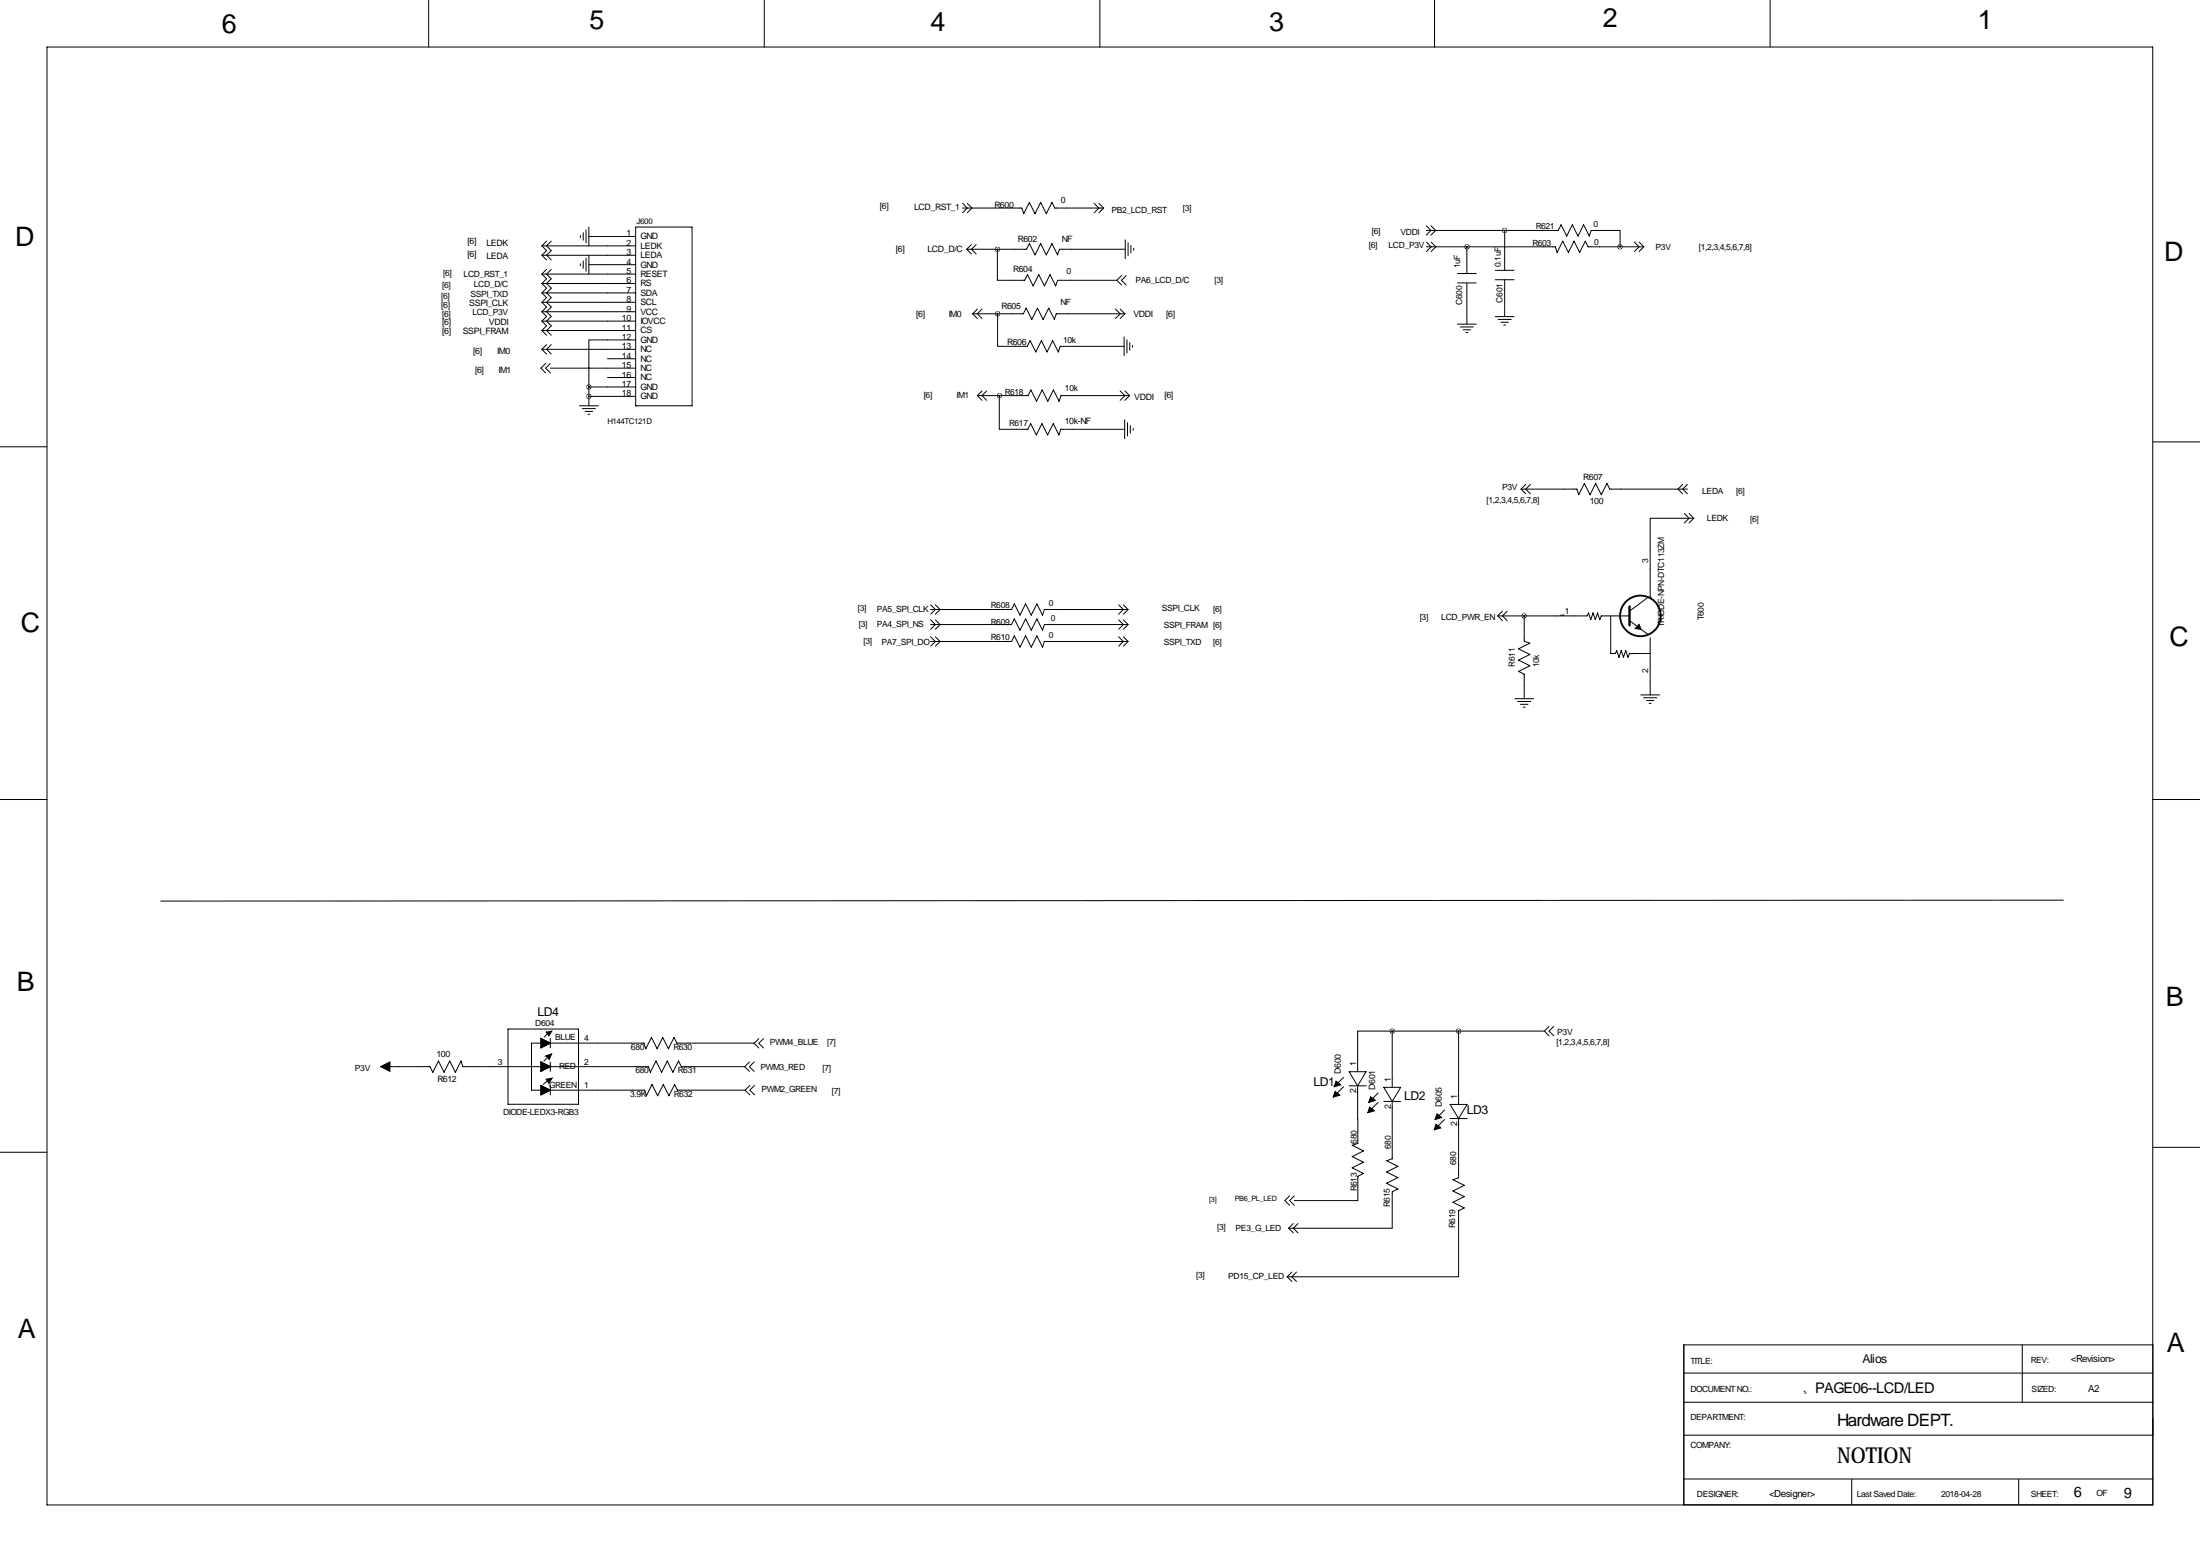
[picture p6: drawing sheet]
<svg xmlns="http://www.w3.org/2000/svg" width="594mm" height="419mm" viewBox="0 0 594 419" stroke-linecap="round" stroke-linejoin="round" font-family="sans-serif">
<g fill="none" stroke="#000" stroke-width=".27">
<path d="M115.8 0v12.7M206.5 0v12.7M297.2 0v12.7M387.6 0v12.7M478.3 0v12.7M260.1 56.2h16l.5 1.5 1.5-3 1.6 3 1.5-3 1.5 3 1.5-3 .8 1.5h13.2M260.1 54.9l1.3 1.3-1.3 1.3M261.4 54.9l1.2 1.3-1.2 1.3M295.7 54.9l1.2 1.3-1.2 1.3M296.9 54.9l1.3 1.3M298.2 56.2l-1.3 1.3M146.4 66.4h25.4"/>
<path d="M146.4 68.9h25.4M146.4 74h25.4M146.4 76.6h25.4M146.4 79.1h25.4M146.4 66.4l1.3 1.3-1.3 1.2M146.4 68.9l1.3 1.3M146.4 74l1.3 1.3-1.3 1.3M146.4 76.6l1.3 1.2-1.3 1.3M146.4 79.1l1.3 1.3-1.3 1.2M147.7 65.1l-1.3 1.3M147.7 72.7l-1.3 1.3M148.9 65.1l-1.2 1.3 1.2 1.3-1.2 1.2 1.2 1.3"/>
<path d="M148.9 72.7l-1.2 1.3 1.2 1.3-1.2 1.3 1.2 1.2-1.2 1.3 1.2 1.3-1.2 1.2 1.2 1.3-1.2 1.3 1.2 1.2-1.2 1.3 1.2 1.3-1.2 1.3 1.2 1.2M156.8 63.6v.5M156.8 71.2v.5M157.6 62.8v2.1M157.6 70.5v2M158.3 62.1v3.5M158.3 69.7v3.6M159.1 63.9h12.7M159.1 71.5h12.7M159.1 61.3v5.1M159.1 68.9v5.1M171.8 61.3h15.2v48.3h-15.2z"/>
<path d="M261.2 67.3h16.2l.7-1.5 1.6 3 1.5-3 1.5 3 1.5-3 1.6 3 .5-1.5h17.7M261.2 67.3l1.3 1.3M262.5 66l-1.3 1.3M263.8 66l-1.3 1.3 1.3 1.3M269.5 67.3v8.4h7.4l.7-1.5 1.5 3 1.6-3 1.5 3 1.5-3 1.5 3 .6-1.5h16M301.8 75.7l1.2 1.3M303 74.4l-1.2 1.3M304 64.8v5.1M304.3 74.4l-1.3 1.3 1.3 1.3M304.8 65.5v3.6M305.6 66.3v2M306.3 67.1v.5"/>
<path d="M385.4 62.2h35.6l.8-1.5 1.5 3.1 1.5-3.1 1.6 3.1 1.5-3.1 1.5 3.1 .5-1.6h7.8v4.4M385.4 61l1.2 1.2-1.2 1.3M385.4 66.6h34.8l.5 1.6 1.5-3.1 1.6 3.1 1.5-3.1 1.5 3.1 1.5-3.1 .8 1.5h15M385.4 65.4l1.3 1.2-1.3 1.3M386.6 61l1.3 1.2-1.3 1.3M386.7 65.4l1.3 1.2-1.3 1.3M393.8 76.4h5.1M393.8 73.9h5.1M396.3 76.4v11.1M396.4 66.6l-.1 7.3M404 75.5h5.1M404 73h5.1"/>
<path d="M406.6 62.2v10.8M406.6 75.5v10M441.6 65.4l1.3 1.2-1.3 1.3M442.9 65.4l1.2 1.2M444.1 66.6l-1.2 1.3M146.4 81.6h25.4M146.4 84.2h25.4M146.4 86.7h25.4M146.4 89.3h25.4M146.4 94.3h25.4M146.4 81.6l1.3 1.3-1.3 1.3M146.4 84.2l1.3 1.2-1.3 1.3"/>
<path d="M146.4 86.7l1.3 1.3-1.3 1.3M146.4 89.3l1.3 1.2M146.4 94.3l1.3 1.3M147.4 98.1l-1.2 1.3 1.2 1.3M147.7 93.1l-1.3 1.2M148.7 99.4h23.1M148.7 98.1l-1.3 1.3 1.3 1.3M148.9 93.1l-1.2 1.2 1.2 1.3M164.1 96.9h7.7M171.8 91.8h-12.7v12.7M262.8 84.7h13.7l.8-1.5 1.5 3.1 1.5-3.1 1.5 3.1 1.6-3.1 1.5 3.1 .5-1.6h18.5M262.8 84.7l1.3 1.3"/>
<path d="M264.1 83.5l-1.3 1.2M265.3 83.5l-1.2 1.2 1.2 1.3M269.5 84.7v8.8h8.1l.7-1.5 1.6 3 1.5-3 1.5 3 1.5-3 1.6 3 .5-1.5h17.2M301.4 83.5l1.3 1.2-1.3 1.3M302.7 83.5l1.2 1.2M303.7 91v5.1M303.9 84.7l-1.2 1.3M304.5 91.7v3.6M305.3 92.5v2M306 93.3v.5M393.8 87.5h5.1M394.6 88.3h3.5"/>
<path d="M395.3 89.1h2.1M396.1 89.8h.5M404 85.5h5.1M404.8 86.3h3.5M405.5 87h2.1M406.3 87.8h.5M156.6 109.6h5M157.3 110.3h3.6M158.1 111.1h2M158.9 111.9h.5M159.1 104.5h12.7M159.1 107h12.7"/>
<path d="M159.1 104.5v5.1M164.1 102h7.7M171.8 109.6h.1M264.1 106.8h13.7l.7-1.5 1.6 3.1 1.5-3.1 1.5 3.1 1.5-3.1 1.6 3.1 .5-1.6h18.5M264.1 106.8l1.2 1.3M265.3 105.6l-1.2 1.2M266.6 105.6l-1.3 1.2 1.3 1.3M270.1 106.8l-.1 9.1h7.7l.8-1.5 1.5 3 1.5-3 1.6 3 1.5-3 1.5 3 .5-1.5h17.3M302.7 105.6l1.2 1.2-1.2 1.3M303.9 113.4v5.1M303.9 105.6l1.3 1.2M304.6 114.1v3.6"/>
<path d="M305.2 106.8l-1.3 1.3M305.4 114.9v2M306.2 115.7v.5M581.8 119.3h12.7M0 120.6h12.7M411 132.1h15.1l.5 1.5 1.5-3 1.5 3 1.5-3 1.6 3 1.5-3 .7 1.5h21M411 132.1l1.2 1.2M412.2 130.8l-1.2 1.3M413.5 130.8l-1.3 1.3 1.3 1.2M454.7 130.8l-1.3 1.3 1.3 1.2M455.1 138.7l1.3 1.3-1.3 1.2M455.9 130.8l-1.2 1.3 1.2 1.2"/>
<path d="M456.4 138.7l1.3 1.3M457.7 140h-11.8v21.2M457.7 140l-1.3 1.2M251.5 164.6h21.8l.8-1.5 1.5 3 1.5-3 1.5 3 1.6-3 1.5 3 .5-1.5h22.6M251.5 168.7h21.8l.8-1.6 1.5 3.1 1.5-3.1 1.5 3.1 1.6-3.1 1.5 3.1 .5-1.5h22.6M251.5 173.2h21.8l.8-1.5 1.5 3.1 1.5-3.1 1.5 3.1 1.6-3.1 1.5 3.1 .5-1.6h22.6M251.5 163.3l1.2 1.3-1.2 1.3M251.5 167.4l1.2 1.3-1.2 1.2M251.5 172l1.2 1.2-1.2 1.3M252.7 163.3l1.3 1.3-1.3 1.3M252.7 167.4l1.3 1.3-1.3 1.2M252.7 172l1.3 1.2-1.3 1.3"/>
<path d="M302.3 163.3l1.2 1.3-1.2 1.3M302.3 172l1.2 1.2-1.2 1.3M302.3 167.4l1.2 1.3-1.2 1.2M303.5 163.3l1.3 1.3M303.5 172l1.3 1.2M303.5 167.4l1.3 1.3M304.8 164.6l-1.3 1.3M304.8 173.2l-1.3 1.3M304.8 168.7l-1.3 1.2M404.7 166.3h24.2l.3-.8 .6 1.8 .6-1.8 .6 1.8 .6-1.8 .7 1.8 .4-1h7.6M404.7 166.3l1.2 1.3M405.9 165l-1.2 1.3"/>
<path d="M407.2 165l-1.3 1.3 1.3 1.3M411.8 166.3v6.9l1.6 .5-3.1 1.5 3.1 1.5-3.1 1.6 3.1 1.5-3.1 1.5 1.5 .8v6.6M421.6 166.1h.1M422.2 166.1h.1M435.2 166.3v10.2h1.3l.3-.8 .6 1.8 .6-1.8 .7 1.8 .6-1.8 .6 1.8 .4-1h5.6M440.3 167.6l5.1 3.8M445.4 161.2l-5.1 3.8M445.9 161.2h.1M445.9 172.2v6.7M445.9 179v8.7M409.3 188.7h5.1M410.1 189.4h3.5"/>
<path d="M410.8 190.2h2.1M411.6 191h.5M443.3 187.7h5.1M444.1 188.4h3.5M444.9 189.2h2M445.6 189.9h.5M0 215.9h12.7M581.7 215.9h12.7M557.5 243.1l-514.1 .2M137.3 277.9h19v20.3h-19zM147.9 279.2l-.9 .9M376.2 278.4h-9.4v11"/>
<path d="M376.2 278.4v15.2M376.2 278.4h41.1M394.1 278.4v19.8M417.3 278.4l1.2 1.3M418.5 277.2l-1.2 1.2M419.8 277.2l-1.3 1.2 1.3 1.3M102.8 288h13.4l.7 1.6 1.6-3.1 1.5 3.1 1.5-3.1 1.5 3.1 1.6-3.1 .5 1.5h50.1l.5 1.6 1.5-3.1 1.6 3.1 1.5-3.1 1.5 3.1 1.5-3.1 .8 1.5h17.1M146.2 280.4l2.5 1.3-2.5 1.3zM146.2 286.8l2.5 1.2-2.5 1.3zM146.2 293.1l2.5 1.3-2.5 1.3zM147.9 285.6l-.9 .9M147.9 291.9l-1.1 .9"/>
<path d="M148.7 280.4v2.6M148.7 286.8v2.5M148.7 293.1v2.6M201.2 288l1.3 1.3M201.3 294.4l1.3 1.3M202.5 286.8l-1.3 1.2M202.6 293.1l-1.3 1.3M203.8 281.7h-20.9l-.8-1.5-1.5 3-1.5-3-1.6 3-1.5-3-1.5 3-.5-1.5h-30.4v12.7h30.5l.6 1.5 1.5-3 1.5 3 1.5-3 1.5 3 1.6-3 .7 1.5h18.3M203.8 286.8l-1.3 1.2 1.3 1.3M203.8 281.7l1.2 1.3M203.9 293.1l-1.3 1.3 1.3 1.3M205 280.5l-1.2 1.2"/>
<path d="M206.3 280.5l-1.3 1.2 1.3 1.3M363 290.9l-2.5 2.6M363 293.5l-2.5 2.5M364.5 293.2h4.6M364.5 289.4h4.6l-2.3 3.8zM366.8 293.2l.1 15.6-1.5 .5 3 1.5-3 1.5 3 1.5-3 1.6 3 1.5-1.5 .8v6.5h-17.2M372.4 295.1l-2.6 2.6M372.4 297.7l-2.6 2.5M373.9 297.4h4.6M373.9 293.6h4.6l-2.3 3.8zM376.2 297.4v15.5l-1.6 .5 3.1 1.6-3.1 1.5 3.1 1.5-3.1 1.5 3.1 1.6-1.5 .7v9.9h-28M390.3 299.8l-2.5 2.5"/>
<path d="M391.8 298.2h4.6l-2.3 3.9zM0 311.1h12.7M390.3 302.3l-2.5 2.6M391.8 302.1h4.6M394.1 302.1v16l-1.5 .5 3 1.5-3 1.5 3 1.5-3 1.6 3 1.5-1.5 .7v17.9h-46.3M581.6 309.8h12.7M348.2 331.7l1.3 1.2M348.4 322.9l-1.2 1.3 1.2 1.3M349.5 330.4l-1.3 1.3M349.7 322.9l-1.3 1.3 1.3 1.3M350.7 330.4l-1.2 1.3 1.2 1.2M347.8 344.8l1.2 1.2"/>
<path d="M349 343.5l-1.2 1.3M350.3 343.5l-1.3 1.3 1.3 1.2M455 370.8h126.7M455 378.7h126.7M487.4 375.7h.1M546.4 363.2v15.5M454.9 399.4h126.8M455 387.6h126.7M500.3 399.5v6.8M545.4 399.5v6.8M455 406.3v-43.1h126.7v43.1l-569 .1v-393.7h569v393.7"/>
</g>
<circle cx="487.7" cy="376.2" r=".15" fill="#000"/>
<circle cx="443.2" cy="166.3" r="5.5" fill="none" stroke="#000" stroke-width=".51"/>
<g fill="#000" stroke="#000" stroke-width=".27">
<path d="M442.9 168.6l.5 1.4-1.6-.3zM147.6 278.7l1.5-.3-.8 1.4zM102.8 288l2.6-1.2v2.5zM146.2 280.4l2.5 1.3-2.5 1.3zM146.2 286.8l2.5 1.2-2.5 1.3zM146.2 293.1l2.5 1.3-2.5 1.3zM147.6 285.1l1.4-.5-.6 1.5zM147.6 291.4l1.6-.3-.9 1.5zM360.7 294.7l1.3 1.1-1.8 .5zM361 291.9l1.3 1.1-1.8 .5zM370.3 296.2l1.3 1-1.8 .5zM370.1 299l1.2 1-1.7 .5z"/>
<path d="M388 303.6l1.3 1-1.8 .5zM388.3 300.8l1.2 1-1.7 .5z"/>
</g>
<path d="M440.3 163.8v5.1" fill="none" stroke="#000" stroke-width=".63"/>
<path d="M406.5 62.2a.05 .05 0 0 0 .1 0 .05 .05 0 0 0-.1 0zM411.8 166.3a.05 .05 0 0 0 .1 0 .05 .05 0 0 0-.1 0zM269.4 67.3a.05 .05 0 0 0 .1 0 .05 .05 0 0 0-.1 0zM159.1 107a.05 .05 0 0 0 .1 0 .05 .05 0 0 0-.1 0zM159.1 104.5a.05 .05 0 0 0 .1 0 .05 .05 0 0 0-.1 0zM396.3 66.6a.05 .05 0 0 0 .1 0 .05 .05 0 0 0-.1 0zM270 106.8a.05 .05 0 0 0 .1 0 .05 .05 0 0 0-.1 0zM269.5 84.7a.05 .05 0 0 0 .1 0 .05 .05 0 0 0-.1 0zM394.1 278.4a.05 .05 0 0 0 .1 0 .05 .05 0 0 0-.1 0zM437.7 66.6a.05 .05 0 0 0 .1 0 .05 .05 0 0 0-.1 0zM376.1 278.4a.05 .05 0 0 0 .1 0 .05 .05 0 0 0-.1 0z" fill="#000" stroke="#000" stroke-width="1.3"/>
<g font-size="7.3">
<text x="59.9" y="8.9">6</text>
<text x="159.3" y="7.9">5</text>
<text x="251.5" y="8.4">4</text>
<text x="342.9" y="8.4">3</text>
<text x="433.1" y="7.4">2</text>
<text x="534.4" y="7.9">1</text>
<text x="4.1" y="66.5">D</text>
<text x="584.7" y="70.4">D</text>
<text x="5.6" y="170.7">C</text>
<text x="586.2" y="174.5">C</text>
<text x="4.6" y="267.7">B</text>
<text x="585.2" y="271.5">B</text>
<text x="4.8" y="361.2">A</text>
<text x="585.5" y="365">A</text>
</g>
<text font-size="5.9" x="496.4" y="395.2">NOTION</text>
<text font-size="4.6" x="496.4" y="385">Hardware DEPT.</text>
<g font-size="4">
<text x="490.4" y="376.2">PAGE06--LCD/LED</text>
<text x="560.4" y="404.4">6</text>
<text x="573.8" y="404.6">9</text>
</g>
<g font-size="3.3">
<text x="145.2" y="274.3">LD4</text>
<text x="354.9" y="293.2">LD1</text>
<text x="379.4" y="296.9">LD2</text>
<text x="396.3" y="300.7">LD3</text>
<text x="503.2" y="368.1">Alios</text>
</g>
<g font-size="2.6">
<text x="559.6" y="367.9">&lt;Revision&gt;</text>
<text x="564.2" y="376">A2</text>
<text x="478" y="404.2">&lt;Designer&gt;</text>
</g>
<g font-size="2.4">
<text x="237.7" y="56.4">[6]</text>
<text x="247" y="56.6">LCD_RST_1</text>
<text x="268.7" y="56.1">R600</text>
<text x="286.7" y="54.9">0</text>
<text x="126.3" y="65.9">[6]</text>
<text x="169.3" y="63.9">1</text>
<text x="173" y="64.6">GND</text>
<text x="275" y="65.3">R602</text>
<text x="286.9" y="65.3">NF</text>
<text x="126.3" y="69.4">[6]</text>
<text x="131.4" y="66.4">LEDK</text>
<text x="131.4" y="70">LEDA</text>
<text x="169.3" y="66.4">2</text>
<text x="169.3" y="68.9">3</text>
<text x="169.3" y="71.5">4</text>
<text x="173" y="67.2">LEDK</text>
<text x="173" y="69.7">LEDA</text>
<text x="242.1" y="68">[6]</text>
<text x="250.6" y="68">LCD_D/C</text>
<text x="169.3" y="74">5</text>
<text x="169.3" y="76.6">6</text>
<text x="173" y="72.3">GND</text>
<text x="173" y="74.8">RESET</text>
<text x="173" y="77.3">RS</text>
<text x="273.8" y="73.4">R604</text>
<text x="119.2" y="83.2">[6]</text>
<text x="126.8" y="82.7">SSPI_CLK</text>
<text x="169.3" y="79.1">7</text>
<text x="169.3" y="81.6">8</text>
<text x="173" y="79.9">SDA</text>
<text x="173" y="82.4">SCL</text>
<text x="270.6" y="83.5">R605</text>
<text x="119.5" y="87.7">[6]</text>
<text x="132.1" y="87.7">VDDI</text>
<text x="168" y="86.7">10</text>
<text x="168" y="89.3">11</text>
<text x="169.3" y="84.2">9</text>
<text x="173" y="85">VCC</text>
<text x="173" y="87.5">IOVCC</text>
<text x="247.5" y="85.5">[6]</text>
<text x="256.3" y="85.5">IM0</text>
<text x="306.2" y="85.5">VDDI</text>
<text x="315.1" y="85.5">[6]</text>
<text x="119.5" y="90.3">[6]</text>
<text x="125" y="90.3">SSPI_FRAM</text>
<text x="127.9" y="95.6">[6]</text>
<text x="134.4" y="95.6">IM0</text>
<text x="168" y="91.8">12</text>
<text x="168" y="94.3">13</text>
<text x="173" y="90">CS</text>
<text x="173" y="92.6">GND</text>
<text x="173" y="95.1">NC</text>
<text x="272.1" y="93.1">R606</text>
<text x="128.4" y="100.7">[6]</text>
<text x="134.7" y="100.7">IM1</text>
<text x="168" y="96.9">14</text>
<text x="168" y="99.4">15</text>
<text x="168" y="102">16</text>
<text x="173" y="97.7">NC</text>
<text x="173" y="100.2">NC</text>
<text x="168" y="104.5">17</text>
<text x="168" y="107">18</text>
<text x="173" y="102.7">NC</text>
<text x="173" y="105.3">GND</text>
<text x="173" y="107.8">GND</text>
<text x="314.6" y="107.3">[6]</text>
<text x="306.5" y="108.1">VDDI</text>
<text x="287.7" y="114.5">10k-NF</text>
<text x="427.8" y="129.5">R607</text>
<text x="429.6" y="136.2">100</text>
<text x="117.9" y="285.5">100</text>
<text x="366.5" y="287.9" transform="rotate(-90 366.5 287.9)">1</text>
<text x="118.2" y="292.2">R612</text>
<text x="362.3" y="290" transform="rotate(-90 362.3 290)">D600</text>
<text x="375.8" y="292.1" transform="rotate(-90 375.8 292.1)">1</text>
<text x="366.5" y="295.2" transform="rotate(-90 366.5 295.2)">2</text>
<text x="371.6" y="294.2" transform="rotate(-90 371.6 294.2)">D601</text>
<text x="375.8" y="299.4" transform="rotate(-90 375.8 299.4)">2</text>
<text x="389.5" y="298.9" transform="rotate(-90 389.5 298.9)">D605</text>
<text x="393.8" y="296.7" transform="rotate(-90 393.8 296.7)">1</text>
<text x="393.8" y="304" transform="rotate(-90 393.8 304)">2</text>
</g>
<g font-size="2.3">
<text x="300.3" y="57.5">PB2_LCD_RST</text>
<text x="319.6" y="57">[3]</text>
<text x="370.7" y="63.3">[6]</text>
<text x="378.4" y="63.4">VDDI</text>
<text x="415" y="61.7">R621</text>
<text x="430.6" y="61.2">0</text>
<text x="369.8" y="67.1">[6]</text>
<text x="375.2" y="67.1">LCD_P3V</text>
<text x="414.1" y="66.5">R603</text>
<text x="430.7" y="66">0</text>
<text x="447.3" y="67.6">P3V</text>
<text x="459" y="67.6">[1,2,3,4,5,6,7,8]</text>
<text x="119.5" y="77.8">[6]</text>
<text x="119.7" y="74.5">[6]</text>
<text x="125.3" y="74.8">LCD_RST_1</text>
<text x="128" y="77.6">LCD_D/C</text>
<text x="288.2" y="73.9">0</text>
<text x="306.8" y="76.5">PA6_LCD_D/C</text>
<text x="328.2" y="76.5">[3]</text>
<text x="394.6" y="72.4" transform="rotate(-90 394.6 72.4)">1uF</text>
<text x="405.5" y="72.1" transform="rotate(-90 405.5 72.1)">0.1uF</text>
<text x="119.2" y="80.6">[6]</text>
<text x="127.1" y="80.1">SSPI_TXD</text>
<text x="286.6" y="82.5">NF</text>
<text x="395.1" y="82.4" transform="rotate(-90 395.1 82.4)">C600</text>
<text x="406" y="81.7" transform="rotate(-90 406 81.7)">C601</text>
<text x="119.5" y="85.7">[6]</text>
<text x="127.6" y="85.2">LCD_P3V</text>
<text x="287.2" y="92.6">10k</text>
<text x="249.6" y="107.6">[6]</text>
<text x="258.5" y="107.6">IM1</text>
<text x="271.5" y="106.6">R618</text>
<text x="287.7" y="105.6">10k</text>
<text x="272.7" y="115.2">R617</text>
<text x="401.7" y="135.8">[1,2,3,4,5,6,7,8]</text>
<text x="405.9" y="132.3">P3V</text>
<text x="459.9" y="133.5">LEDA</text>
<text x="469.1" y="133.5">[6]</text>
<text x="461.2" y="140.8">LEDK</text>
<text x="472.9" y="141.1">[6]</text>
<text x="445.4" y="152.1" transform="rotate(-90 445.4 152.1)">3</text>
<text x="231.8" y="165">[3]</text>
<text x="236.9" y="165.3">PA5_SPI_CLK</text>
<text x="267.8" y="164.1">R608</text>
<text x="283.4" y="163.6">0</text>
<text x="283.9" y="167.6">0</text>
<text x="313.9" y="165.1">SSPI_CLK</text>
<text x="327.8" y="165.3">[6]</text>
<text x="383.6" y="167.3">[3]</text>
<text x="389.4" y="167.3">LCD_PWR_EN</text>
<text x="422.8" y="165.8">1</text>
<text x="460.4" y="167.5" transform="rotate(-90 460.4 167.5)">T600</text>
<text x="232.1" y="169.3">[3]</text>
<text x="233.3" y="173.9">[3]</text>
<text x="236.9" y="169.3">PA4_SPI_NS</text>
<text x="267.8" y="168.7">R609</text>
<text x="267.8" y="172.7">R610</text>
<text x="283.4" y="172.2">0</text>
<text x="314.5" y="169.7">SSPI_FRAM [6]</text>
<text x="449.7" y="169.4" transform="rotate(-90 449.7 169.4)">TRIODE-NPN-DTC113ZM</text>
<text x="238.2" y="174.1">PA7_SPI_DO</text>
<text x="314.5" y="174.2">SSPI_TXD</text>
<text x="327.8" y="174.1">[6]</text>
<text x="409.3" y="180" transform="rotate(-90 409.3 180)">R611</text>
<text x="415.9" y="180.2" transform="rotate(-90 415.9 180.2)">10k</text>
<text x="445.4" y="181.7" transform="rotate(-90 445.4 181.7)">2</text>
<text x="144.6" y="277.1">D604</text>
<text x="150" y="280.9">BLUE</text>
<text x="157.8" y="281.2">4</text>
<text x="420.8" y="279.5">P3V</text>
<text x="134.6" y="287.5">3</text>
<text x="157.8" y="287.5">2</text>
<text x="170.5" y="283.5">680</text>
<text x="182" y="283.5">R630</text>
<text x="208" y="282.2">PWM4_BLUE</text>
<text x="223.5" y="282.2">[7]</text>
<text x="420.5" y="282.2">[1,2,3,4,5,6,7,8]</text>
<text x="95.9" y="289.3">P3V</text>
<text x="148.4" y="293.9">GREEN</text>
<text x="151.1" y="288.8">RED</text>
<text x="157.8" y="293.9">1</text>
<text x="171.7" y="289.9">680</text>
<text x="183.2" y="289.9">R631</text>
<text x="205.5" y="288.8">PWM3_RED</text>
<text x="222.3" y="289.3">[7]</text>
<text x="170.2" y="296.2">3.9K</text>
<text x="182.1" y="296.2">R632</text>
<text x="205.7" y="294.9">PWM2_GREEN</text>
<text x="224.8" y="295.4">[7]</text>
<text x="135.9" y="301">DIODE-LEDX3-RGB3</text>
<text x="366.6" y="308.8" transform="rotate(-90 366.6 308.8)">680</text>
<text x="375.8" y="310.3" transform="rotate(-90 375.8 310.3)">680</text>
<text x="393.4" y="314.7" transform="rotate(-90 393.4 314.7)">680</text>
<text x="366.6" y="321.7" transform="rotate(-90 366.6 321.7)">R613</text>
<text x="375.5" y="326" transform="rotate(-90 375.5 326)">R615</text>
<text x="328.9" y="332.2">[3]</text>
<text x="333.9" y="332.4">PE3_G_LED</text>
<text x="393.2" y="331.6" transform="rotate(-90 393.2 331.6)">R619</text>
<text x="323.2" y="345.2">[3]</text>
<text x="331.9" y="345.5">PD15_CP_LED</text>
<text x="456.7" y="368.2">TITLE:</text>
<text x="548.7" y="368">REV:</text>
<text x="456.7" y="375.9">DOCUMENT NO.:</text>
<text x="548.9" y="375.9">SIZED:</text>
<text x="456.7" y="383.5">DEPARTMENT:</text>
<text x="456.7" y="391.1">COMPANY:</text>
<text x="458.5" y="404.3">DESIGNER:</text>
<text x="501.7" y="404.3">Last Saved Date:</text>
<text x="524.5" y="404.3">2018-04-28</text>
<text x="548.7" y="404.3">SHEET:</text>
<text x="566.5" y="404.1">OF</text>
</g>
<g font-size="2.1">
<text x="172" y="60.6">J600</text>
<text x="164.1" y="114.4">H144TC121D</text>
</g>
<g font-size="2">
<text x="326.7" y="324.5">[3]</text>
<text x="333.6" y="324.3">PB6_PL_LED</text>
</g>
</svg>
